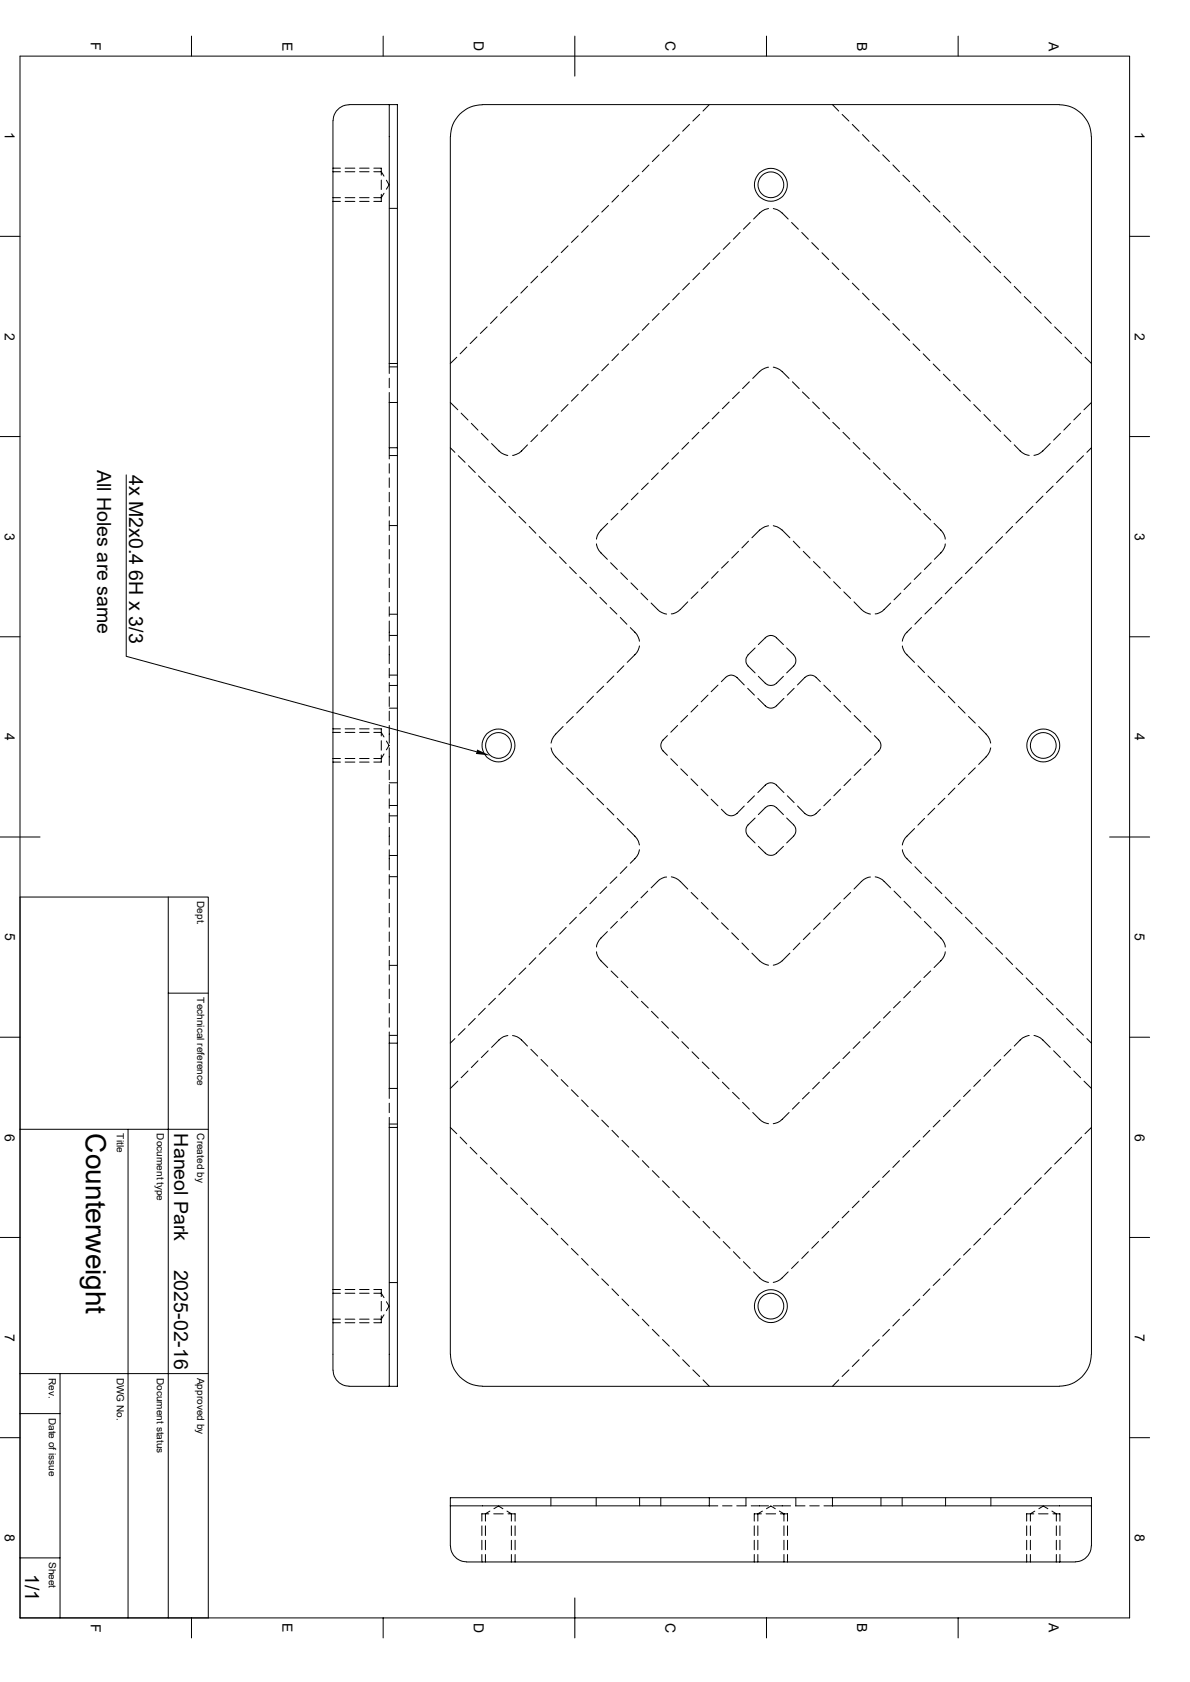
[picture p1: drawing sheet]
<svg xmlns="http://www.w3.org/2000/svg" width="297mm" height="420mm" viewBox="0 0 297 420" stroke-linecap="round" stroke-linejoin="round" font-family="sans-serif">
<g fill="none" stroke="#000" stroke-width=".25">
<path d="M5 14h276.9v390h-276.9zM47.8 9v5M95.6 9v5M143.5 9v10M191.3 9v5M239.1 9v5M97.2 26.1v67.2M112.4 34.1v304.1M164.5 38.7l-1.7 1.6M167 36.2l-1.6 1.6M169.5 33.6l-1.6 1.7M172.1 31.1l-1.7 1.7"/>
<path d="M174.6 28.6l-1.7 1.6M177 26.1l-1.5 1.6M207.8 26.1l1.5 1.6M210.2 28.6l1.7 1.6M212.7 31.1l1.7 1.7M215.3 33.6l1.6 1.7M217.8 36.2l1.7 1.6M220.3 38.7l1.7 1.6M272.4 34.1a7.9 7.9 0 0 0-8-7.9l-144-.1a8 8 0 0 0-8 8M272.4 34.1v304.1M0 59h5M83.1 42.9h1.9"/>
<path d="M83.1 49.4h1.9M83.1 42h1.9M83.1 50.3h1.9M86.1 42.9h2.5M86.1 49.4h2.5M86.1 42h2.5M86.1 50.3h2.5M89.7 42.9h2.4M89.7 49.4h2.4M89.7 42h2.4M89.7 50.3h2.4M93.3 42h1.9v1.7"/>
<path d="M93.3 42.9h1.9l.6 1.1M95.2 45v2.3M95.2 48.5v1.8h-1.9M95.8 48.3l-.6 1.1h-1.9M96.4 45l.7 1.1-.7 1.1M97.2 52h2M144.3 58.9l-1.7 1.6M146.8 56.3l-1.6 1.7M149.4 53.8l-1.7 1.7M151.9 51.3l-1.7 1.7M154.4 48.8l-1.7 1.7M156.9 46.2l-1.7 1.7"/>
<path d="M159.5 43.7l-1.7 1.7M162 41.2l-1.7 1.7M184.7 58l-1.7 1.7M187.2 55.5l-1.7 1.7M191.8 52.1a3.9 3.9 0 0 0-2.2 1.1l-1.5 1.5M193 52.1a3.9 3.9 0 0 1 2.2 1.1l1.5 1.5M197.6 55.5l1.7 1.7M200.1 58l1.7 1.7M222.8 41.2l1.7 1.7M225.3 43.7l1.7 1.7M227.9 46.2l1.7 1.7M230.4 48.8l1.7 1.7"/>
<path d="M232.9 51.3l1.7 1.7M235.5 53.8l1.7 1.7M238 56.3l1.6 1.7M240.5 58.9l1.7 1.6M281.9 59h5M124.1 79.1l-1.7 1.7M126.6 76.5l-1.7 1.7M129.2 74l-1.7 1.7M131.7 71.5l-1.7 1.7M134.2 69l-1.7 1.7M136.7 66.5l-1.7 1.6M139.2 63.9l-1.6 1.7"/>
<path d="M141.8 61.4l-1.7 1.7M164.5 78.3l-1.7 1.7M167 75.7l-1.6 1.7M169.5 73.2l-1.6 1.7M172.1 70.7l-1.7 1.7M174.6 68.2l-1.7 1.6M177.1 65.6l-1.6 1.7M179.7 63.1l-1.7 1.7M182.2 60.6l-1.7 1.7M202.6 60.6l1.7 1.7M205.1 63.1l1.7 1.7M207.7 65.6l1.6 1.7"/>
<path d="M210.2 68.2l1.7 1.6M212.7 70.7l1.7 1.7M215.3 73.2l1.6 1.7M217.8 75.7l1.7 1.7M220.3 78.3l1.7 1.7M243 61.4l1.7 1.7M245.6 63.9l1.6 1.7M248.1 66.5l1.7 1.6M250.6 69l1.7 1.7M253.2 71.5l1.6 1.7M255.7 74l1.6 1.7M258.2 76.5l1.7 1.7"/>
<path d="M260.7 79.1l1.7 1.7M97.2 91.6h2M97.2 94.4v2.4M97.2 98v16.6M97.2 90.8h2M114 89.2l-1.6 1.6M116.5 86.7l-1.6 1.6M119 84.1l-1.7 1.7M121.6 81.6l-1.7 1.7M144.3 98.5l-1.7 1.7M146.8 95.9l-1.6 1.7M149.4 93.4l-1.7 1.7"/>
<path d="M151.9 90.9l-1.7 1.7M154.4 88.3l-1.7 1.7M156.9 85.9l-1.7 1.6M159.5 83.3l-1.7 1.7M162 80.8l-1.7 1.7M184.5 97.9l-1.7 1.6M187 95.3l-1.7 1.7M191.8 91.7a4.1 4.1 0 0 0-2.2 1.1l-1.7 1.7M193 91.7a4.1 4.1 0 0 1 2.2 1.1l1.7 1.7M197.8 95.3l1.7 1.7M200.3 97.9l1.7 1.6M222.8 80.8l1.7 1.7"/>
<path d="M225.3 83.3l1.7 1.7M227.9 85.9l1.7 1.6M230.4 88.3l1.7 1.7M232.9 90.9l1.7 1.7M235.5 93.4l1.7 1.7M238 95.9l1.6 1.7M240.5 98.5l1.7 1.7M263.2 81.6l1.7 1.7M265.8 84.1l1.7 1.7M268.3 86.7l1.7 1.6M270.8 89.2l1.6 1.6M0 109h5"/>
<path d="M31.5 118.6v45.3l87.4 23.8M97.2 113.7h2M97.2 100.5h2v11.3M97.2 115.8v2.4M97.2 119.3v2.4M97.2 111.8h2M99.2 111.8v234.4h-12.1M99.2 100.5v-74.4h-12.1a4.4 4.4 0 0 0-4 5.2v309.7a4.3 4.3 0 0 0 4 5.1M112.4 111.8l1.1 1.1M112.4 100.5l1.9 1.8M114.4 113.8l1.7 1.6M115.1 103.2l1.7 1.7"/>
<path d="M116.9 116.3l1.7 1.7M117.6 105.7l1.7 1.7M119.4 118.8l1.7 1.7M120.1 108.2l1.7 1.7M122.7 110.7a6.6 6.6 0 0 0 3.9 3h.1M131.7 111.1a5.5 5.5 0 0 1-3.8 2.6M134.2 108.6l-1.7 1.7M136.7 106l-1.7 1.7M139.2 103.5l-1.6 1.7M141.8 101l-1.7 1.7M164.3 118.1l-1.7 1.7M166.8 115.5l-1.7 1.7"/>
<path d="M169.4 113l-1.7 1.7M171.9 110.5l-1.7 1.7M174.4 107.9l-1.7 1.7M177 105.5l-1.7 1.6M179.5 102.9l-1.7 1.7M182 100.4l-1.7 1.7M202.8 100.4l1.7 1.7M205.4 102.9l1.7 1.7M207.9 105.5l1.6 1.6M210.4 107.9l1.7 1.7M212.9 110.5l1.7 1.7M215.4 113l1.7 1.7"/>
<path d="M218 115.5l1.7 1.7M220.5 118.1l1.7 1.7M243 101l1.7 1.7M245.6 103.5l1.6 1.7M248.1 106l1.7 1.7M250.6 108.6l1.7 1.7M253.2 111.1a5.8 5.8 0 0 0 3.7 2.6M262.1 110.7a7.1 7.1 0 0 1-3.6 2.9l-.4 .1M264.7 108.2l-1.7 1.7M265.4 118.8l-1.7 1.7M267.2 105.7l-1.7 1.7M267.9 116.3l-1.7 1.7"/>
<path d="M269.7 103.2l-1.7 1.7M270.4 113.8l-1.7 1.6M272.4 111.8l-1.1 1.1M272.4 100.5l-1.8 1.8M281.9 109h5M97.2 131.2h2M97.2 122.9v2.4M97.2 126.5v2.4M97.2 130v2.5M97.2 133.6v2.4M97.2 137.2v2.4M122 121.4l1.7 1.6"/>
<path d="M124.5 123.9l1.7 1.7M127 126.4l1.7 1.7M129.5 128.9l1.7 1.7M132.1 131.4l1.6 1.7M134.6 134l1.7 1.7M137.1 136.5l1.7 1.7M139.7 139l1.6 1.7M148.9 135.8a3.4 3.4 0 0 0 1.1 2.2l1.6 1.7M151.7 130.7a6.1 6.1 0 0 0-2.8 3.9M154.2 128.2l-1.7 1.6M156.7 125.6l-1.7 1.7M159.3 123.1l-1.7 1.7"/>
<path d="M161.8 120.6l-1.7 1.7M184.3 137.7l-1.7 1.7M186.8 135.1l-1.6 1.7M191.8 131.3a4.1 4.1 0 0 0-2.2 1.1l-1.9 1.9M193 131.3a4.1 4.1 0 0 1 2.2 1.1l1.9 1.9M198 135.1l1.6 1.7M200.5 137.7l1.7 1.7M223 120.6l1.7 1.7M225.6 123.1l1.6 1.7M228.1 125.6l1.7 1.7M230.6 128.2l1.7 1.6M233.1 130.7a6.1 6.1 0 0 1 2.8 3.9"/>
<path d="M235.9 135.8a3.6 3.6 0 0 1-1.1 2.2l-1.6 1.7M245.2 139l-1.7 1.7M247.7 136.5l-1.7 1.7M250.2 134l-1.7 1.7M252.7 131.4l-1.6 1.7M255.3 128.9l-1.7 1.7M257.8 126.4l-1.7 1.7M260.3 123.9l-1.7 1.7M262.8 121.4l-1.6 1.6M0 159h5M97.2 158.7h2M97.2 153.4h2"/>
<path d="M97.2 155.1v5M97.2 140.8v2.4M97.2 144.4v2.3M97.2 147.9v2.4M97.2 151.5v2.4M142.2 141.6l1.6 1.7M144.7 144.1l1.7 1.7M147.2 146.6l1.7 1.7M149.7 149.1l1.7 1.7M152.3 151.7l1.7 1.6M152.4 140.5l1.7 1.7M154.8 154.2l1.7 1.7"/>
<path d="M154.9 143l1.7 1.7M157.3 156.7a5.2 5.2 0 0 1 2.3 3.4M157.5 145.5l1.7 1.7M160 148.1l1.7 1.7M162.5 150.6a6 6 0 0 0 3.9 2.7M171.7 150.3a7.1 7.1 0 0 1-3.7 2.9l-.4 .1M174.2 147.8l-1.7 1.6M176.7 145.2l-1.7 1.7M179.2 142.7l-1.6 1.7M181.8 140.2l-1.7 1.7M203 140.2l1.7 1.7M205.6 142.7l1.6 1.7"/>
<path d="M208.1 145.2l1.7 1.7M210.6 147.8l1.7 1.6M213.1 150.3a7.1 7.1 0 0 0 3.7 2.9l.5 .1M222.3 150.6a5.7 5.7 0 0 1-3.9 2.7M224.8 148.1l-1.7 1.7M227.3 145.5l-1.7 1.7M227.5 156.7a5.2 5.2 0 0 0-2.3 3.4M229.9 143l-1.7 1.7M230 154.2l-1.7 1.7M232.4 140.5l-1.7 1.7M232.5 151.7l-1.7 1.6M235.1 149.1l-1.7 1.7"/>
<path d="M237.6 146.6l-1.7 1.7M240.1 144.1l-1.7 1.7M242.7 141.6l-1.7 1.7M281.9 159h5M97.2 171.2h2M97.2 168.6h2M97.2 176.8h2M97.2 161.3v4.4M97.2 166.9v2.3M97.2 170.4v2.4M97.2 174v2.4M97.2 177.6v2.4"/>
<path d="M143.1 178.9l-1.7 1.7M145.6 176.4l-1.7 1.7M148.1 173.8l-1.6 1.7M150.7 171.3l-1.7 1.7M153.2 168.8l-1.7 1.7M155.7 166.2l-1.6 1.7M159.6 161.3a3.8 3.8 0 0 1-1.1 2.2l-2 1.9M171.6 178.6l-1.7 1.7M174.2 176.1l-1.7 1.7M176.7 173.6l-1.7 1.7M179.2 171.1l-1.7 1.6M180 170.2a3.8 3.8 0 0 1 2-1.5l.7-.1 .9 .4 2.2 2"/>
<path d="M186.6 171.9l1.7 1.7M188.5 161.8l-1.8 1.7a2.1 2.1 0 0 0 0 2.8l1.8 1.7M189.1 174.4l1.9 1.8a1.94 1.94 0 0 0 2.8 0l1.9-1.8M189.3 168.9l1.7 1.7a2.05 2.05 0 0 0 2.8 0l1.7-1.7M189.3 161l1.7-1.7a1.94 1.94 0 0 1 2.8 0l1.7 1.7M196.3 161.8l1.8 1.7a2.09 2.09 0 0 1 0 2.8l-1.8 1.7M198.2 171.9l-1.7 1.7M204.8 170.2a3.3 3.3 0 0 0-2.5-1.6l-.8 .1-.6 .5-1.8 1.8M205.6 171.1l1.7 1.6M208.1 173.6l1.7 1.7M210.7 176.1l1.6 1.7M213.2 178.6l1.7 1.7"/>
<path d="M225.2 161.3a3.8 3.8 0 0 0 1.2 2.2l1.9 1.9M229.1 166.2l1.7 1.7M231.6 168.8l1.7 1.7M234.1 171.3l1.7 1.7M236.7 173.8l1.6 1.7M239.2 176.4l1.7 1.7M241.7 178.9l1.7 1.7M83.1 182.9h1.9M83.1 189.4h1.9M83.1 182h1.9M83.1 190.3h1.9M86.1 182.9h2.5"/>
<path d="M86.1 189.4h2.5M86.1 182h2.5M86.1 190.3h2.5M89.7 182.9h2.4M89.7 189.4h2.4M89.7 182h2.4M89.7 190.3h2.4M93.3 182h1.9v1.8M93.3 182.9h1.9l.6 1.1M95.2 185v2.3M95.2 188.5v1.8h-1.9M95.8 188.3l-.6 1.1h-1.9"/>
<path d="M96.4 185l.7 1.1-.7 1.1M97.2 195.5h2M97.2 181.1v4.4M97.2 186.7v4.4M97.2 192.3v2.4M97.2 195.9v2.4M97.2 199.5v2.3M137.5 186.7a3.9 3.9 0 0 0 1.2 2.3l1.8 1.9M140.5 181.4a7 7 0 0 0-2.9 4l-.1 .1M141.4 191.7l1.7 1.7M143.9 194.2l1.7 1.7M146.5 196.8l1.6 1.7"/>
<path d="M149 199.3l1.7 1.7M166.6 183.7a3.3 3.3 0 0 0-1.7 2.4l.1 .4a3.5 3.5 0 0 0 1.6 2.1M167.4 189.4l1.7 1.7M169.1 181.1l-1.7 1.7M169.9 192l1.7 1.6M172.5 194.5l1.7 1.7M175 197l1.7 1.7M177.5 199.6l1.7 1.6M188.3 198.7l-1.7 1.7M189.1 197.9l1.9-1.9a1.94 1.94 0 0 1 2.8 0l1.9 1.9M196.5 198.7l1.7 1.7M207.3 199.6l-1.7 1.6"/>
<path d="M209.8 197l-1.7 1.7M212.3 194.5l-1.6 1.7M214.9 192l-1.7 1.6M215.7 181.1l1.7 1.7M217.4 189.4l-1.7 1.7M218.2 183.7a3.3 3.3 0 0 1 1.7 2.4l-.1 .4a3.5 3.5 0 0 1-1.6 2.1M235.8 199.3l-1.7 1.7M238.3 196.8l-1.6 1.7M240.9 194.2l-1.7 1.7M243.4 191.7l-1.7 1.7M244.3 181.4a7 7 0 0 1 2.9 4l.1 .1M247.3 186.7a3.9 3.9 0 0 1-1.2 2.3l-1.8 1.9"/>
<path d="M0 209h10M97.2 213.6h2M97.2 201.1h2M97.2 203.7h2M97.2 218.9h2M97.2 206.6v4.4M97.2 212.2v5M97.2 203v2.4M97.2 218.4v2.4M151.5 201.8l1.7 1.7M154 218.9l-1.7 1.7M154.1 204.3l1.6 1.7"/>
<path d="M156.5 216.4l-1.7 1.7M156.5 206.9a6.7 6.7 0 0 1 3.1 3.9v.2M159.6 212.2a3.6 3.6 0 0 1-1.1 2.2l-1.2 1.2M166.4 219a3.6 3.6 0 0 0-2.3 1.1l-1.6 1.6M167.6 218.9a4.1 4.1 0 0 1 2.2 1.2l1.9 1.9M185.8 201.3l-1.9 1.8a1.99 1.99 0 0 1-2.8 0l-1.1-1M188.5 204.3l-1.8 1.7a2.08 2.08 0 0 0 0 2.8l1.8 1.7M189.3 211.3l1.7 1.7a2.03 2.03 0 0 0 2.8 0l1.7-1.7M189.3 203.4l1.7-1.7a2.05 2.05 0 0 1 2.8 0l1.7 1.7M196.3 204.3l1.8 1.7a2.08 2.08 0 0 1 0 2.8l-1.8 1.7M199.1 201.3l1.8 1.8a1.98 1.98 0 0 0 2.8 0l1.1-1M217.3 219a3.6 3.6 0 0 0-2.3 1.1l-1.9 1.9"/>
<path d="M218.4 218.9a4.1 4.1 0 0 1 2.3 1.2l1.6 1.6M225.2 212.2a5.2 5.2 0 0 0 2.3 3.4M228.3 206.9a7.1 7.1 0 0 0-3 3.7l-.1 .4M228.3 216.4l1.7 1.7M230.8 204.3l-1.7 1.7M230.8 218.9l1.7 1.7M233.3 201.8l-1.7 1.7M276.9 209h10M5 224h47v180M42 224v180M97.2 222v2.4M97.2 225.6v2.3"/>
<path d="M97.2 229.1v2.4M97.2 232.7v2.4M97.2 236.3v2.3M97.2 239.8v2.4M133.7 239.1l-1.6 1.7M136.3 236.6l-1.7 1.7M138.8 234.1l-1.7 1.7M141.3 231.6l-1.6 1.7M143.8 229l-1.6 1.7M146.4 226.5l-1.7 1.7M148.9 237.7a3.6 3.6 0 0 0 1.1 2.2l1.7 1.7M148.9 224l-1.7 1.7"/>
<path d="M151.4 221.4l-1.7 1.7M151.6 232.6a6 6 0 0 0-2.7 3.9M154.1 230.1l-1.7 1.7M156.6 227.6l-1.7 1.7M159.2 225l-1.7 1.7M161.7 222.5l-1.7 1.7M172.5 222.8l1.7 1.7M175 225.3l1.7 1.7M177.6 227.9l1.6 1.7M180.1 230.4l1.7 1.7M182.6 232.9l1.7 1.7M185.2 235.5l1.6 1.7"/>
<path d="M187.7 238a7.5 7.5 0 0 0 3.7 2.9l.4 .1M197.1 238a7.5 7.5 0 0 1-3.7 2.9l-.4 .1M199.6 235.5l-1.6 1.7M202.2 232.9l-1.7 1.7M204.7 230.4l-1.7 1.7M207.2 227.9l-1.6 1.7M209.8 225.3l-1.7 1.7M212.3 222.8l-1.7 1.7M223.1 222.5l1.7 1.7M225.6 225l1.7 1.7M228.2 227.6l1.7 1.7M230.7 230.1l1.7 1.7"/>
<path d="M233.2 232.6a6 6 0 0 1 2.7 3.9M233.4 221.4l1.7 1.7M235.9 237.7a3.6 3.6 0 0 1-1.1 2.2l-1.7 1.7M235.9 224l1.7 1.7M238.4 226.5l1.7 1.7M241 229l1.7 1.7M243.5 231.6l1.7 1.7M246 234.1l1.7 1.7M248.5 236.6l1.7 1.7M251.1 239.1l1.6 1.7M0 259h5M42 248h10"/>
<path d="M97.2 241h2M97.2 258.5h2M97.2 243.4v2.4M97.2 247v2.3M97.2 250.6v2.3M97.2 254.1v2.4M97.2 257.7v16.6M113.5 259.3l-1.1 1.2M116.1 256.8l-1.7 1.7M118.6 254.3l-1.7 1.7M121.1 251.8l-1.7 1.6M123.7 249.3l-1.7 1.6"/>
<path d="M126.2 246.7l-1.7 1.7M126.7 258.6a3.4 3.4 0 0 0-2.2 1.1l-1.8 1.8M127.9 258.6a3.6 3.6 0 0 1 2.3 1.1l1.5 1.5M128.7 244.2l-1.7 1.7M131.2 241.7l-1.7 1.6M152.5 242.4l1.7 1.7M155 244.9l1.7 1.7M157.6 247.5l1.7 1.7M160.1 250l1.7 1.7M162.6 252.5l1.7 1.7M165.1 255.1l1.7 1.7M167.7 257.6l1.7 1.6"/>
<path d="M217.1 257.6l-1.7 1.6M219.7 255.1l-1.7 1.7M222.2 252.5l-1.7 1.7M224.7 250l-1.7 1.7M227.2 247.5l-1.6 1.7M229.8 244.9l-1.7 1.7M232.3 242.4l-1.7 1.7M253.6 241.7l1.7 1.6M256.1 244.2l1.7 1.7M256.9 258.6a5.4 5.4 0 0 0-3.7 2.6M258.1 258.6a3.9 3.9 0 0 1 2.2 1.1l1.8 1.8M258.6 246.7l1.7 1.7"/>
<path d="M261.2 249.3l1.6 1.6M263.7 251.8l1.7 1.6M266.2 254.3l1.7 1.7M268.7 256.8l1.7 1.7M271.3 259.3l1.1 1.2M281.9 259h5M97.2 279v67.2M97.2 275.5v2.3M97.2 271.8h2M97.2 260.5h2M114.3 270l-1.9 1.8M116.8 267.4l-1.7 1.7"/>
<path d="M119.3 264.9l-1.7 1.7M121.8 262.4l-1.7 1.7M132.5 262l1.7 1.7M135 264.5l1.7 1.7M137.6 267.1l1.6 1.7M140.1 269.6l1.7 1.7M142.6 272.1l1.7 1.7M145.2 274.7l1.6 1.7M147.7 277.2l1.7 1.6M150.2 279.7l1.7 1.7M170.2 260.1l1.7 1.7M172.7 262.6l1.7 1.7"/>
<path d="M175.3 265.2l1.7 1.6M177.8 267.7l1.7 1.7M180.3 270.2l1.7 1.7M182.8 272.8l1.7 1.6M185.3 275.3l1.7 1.6M187.9 277.8a6.1 6.1 0 0 0 3.9 2.8M196.9 277.8a6.1 6.1 0 0 1-3.9 2.8M199.5 275.3l-1.7 1.6M202 272.8l-1.7 1.6M204.5 270.2l-1.7 1.7M207.1 267.7l-1.7 1.7M209.5 265.2l-1.6 1.6"/>
<path d="M212.1 262.6l-1.7 1.7M214.6 260.1l-1.7 1.7M234.6 279.7l-1.7 1.7M237.2 277.2l-1.7 1.6M239.6 274.7l-1.6 1.7M242.2 272.1l-1.7 1.7M244.7 269.6l-1.7 1.7M247.2 267.1l-1.6 1.7M249.8 264.5l-1.7 1.7M252.3 262l-1.7 1.7M263 262.4l1.7 1.7M265.5 264.9l1.7 1.7"/>
<path d="M268 267.4l1.7 1.7M270.6 270l1.8 1.8M5 282h47M32 282v122M97.2 280.7h2M97.2 281.5h2M112.4 281.5l1.6 1.6M114.9 283.9l1.6 1.7M117.3 286.5l1.7 1.7M119.9 289l1.7 1.7M122.4 291.5l1.7 1.7M124.9 294l1.7 1.7"/>
<path d="M127.5 296.6l1.7 1.6M130 299.1l1.7 1.7M152.7 282.2l1.7 1.7M155.2 284.7l1.7 1.7M157.8 287.3l1.7 1.7M160.3 289.8l1.7 1.7M162.8 292.3l1.7 1.7M165.4 294.9l1.6 1.6M167.9 297.4l1.6 1.7M170.4 299.9l1.7 1.7M214.4 299.9l-1.7 1.7M216.9 297.4l-1.6 1.7"/>
<path d="M219.5 294.9l-1.7 1.6M222 292.3l-1.7 1.7M224.5 289.8l-1.7 1.7M227 287.3l-1.7 1.7M229.6 284.7l-1.7 1.7M232.1 282.2l-1.7 1.7M254.8 299.1l-1.6 1.7M257.3 296.6l-1.6 1.6M259.9 294l-1.7 1.7M262.4 291.5l-1.7 1.7M264.9 289l-1.7 1.7M267.5 286.5l-1.7 1.7"/>
<path d="M270 283.9l-1.7 1.7M272.4 281.5l-1.6 1.6M0 309h5M132.5 301.6l1.7 1.7M135 304.2l1.7 1.6M137.6 306.7l1.6 1.7M140.1 309.2l1.7 1.7M142.6 311.7l1.7 1.7M145.2 314.2l1.6 1.7M147.7 316.8l1.7 1.7M150.2 319.3l1.7 1.7M172.9 302.4l1.7 1.7"/>
<path d="M175.5 305l1.6 1.7M178 307.5l1.7 1.7M180.5 310l1.7 1.7M183 312.5l1.7 1.7M185.5 315l1.7 1.7M188.1 317.6a6.1 6.1 0 0 0 3.7 2.6M196.7 317.6a6.1 6.1 0 0 1-3.7 2.6M199.3 315l-1.7 1.7M201.8 312.5l-1.7 1.7M204.3 310l-1.7 1.7M206.8 307.5l-1.7 1.7M209.3 305l-1.6 1.7"/>
<path d="M211.9 302.4l-1.7 1.7M234.6 319.3l-1.7 1.7M237.2 316.8l-1.7 1.7M239.6 314.2l-1.6 1.7M242.2 311.7l-1.7 1.7M244.7 309.2l-1.7 1.7M247.2 306.7l-1.6 1.7M249.8 304.2l-1.7 1.6M252.3 301.6l-1.7 1.7M281.9 309h5M83.1 322.9h1.9M83.1 329.4h1.9"/>
<path d="M83.1 322h1.9M83.1 330.3h1.9M86.1 322.9h2.5M86.1 329.4h2.5M86.1 322h2.5M86.1 330.3h2.5M89.7 322.9h2.4M89.7 329.4h2.4M89.7 322h2.4M89.7 330.3h2.4M93.3 322h1.9v1.8M93.3 322.9h1.9l.6 1.1"/>
<path d="M95.2 325v2.3M95.2 328.5v1.8h-1.9M95.8 328.3l-.6 1.1h-1.9M96.4 325l.7 1.1-.7 1.2M97.2 320.3h2M112.4 338.2a7.9 7.9 0 0 0 8 7.9M152.7 321.8l1.7 1.7M155.2 324.4l1.7 1.7M157.8 326.9l1.7 1.6M160.3 329.4l1.7 1.7M162.8 331.9l1.7 1.7M165.4 334.5l1.6 1.6"/>
<path d="M167.9 337l1.6 1.7M170.4 339.5l1.7 1.7M214.4 339.5l-1.7 1.7M216.9 337l-1.6 1.7M219.5 334.5l-1.7 1.6M222 331.9l-1.7 1.7M224.5 329.4l-1.7 1.7M227 326.9l-1.7 1.6M229.6 324.4l-1.7 1.7M232.1 321.8l-1.7 1.7M272.4 338.2a7.9 7.9 0 0 1-8 7.9M0 359h5"/>
<path d="M5 353h10M5 343h47M15 343v61M120.4 346.2h144M172.9 342.1l1.7 1.6M175.5 344.6l1.5 1.6M209.3 344.6l-1.5 1.6M211.9 342.1l-1.7 1.6M281.9 359h5M112.4 376h66.8M122 378h-1.7v1.8M122.3 377.3l-1.1 .7v1.8"/>
<path d="M123.2 378h2.4M123.3 376.7l1.1-.7 1.1 .7M126.5 377.3l1.1 .7v1.8M126.8 378h1.8v1.8M137.5 374v2M148.8 374v2M159.6 374v2M164.9 374v2M177 374v2M180.3 376h2.4M183.9 376h2.4M186.2 374v2"/>
<path d="M187.5 376h4.3M190 378h-1.7v1.8M190.3 377.3l-1.2 .7v1.8M191.2 378h2.4M191.3 376.7l1.1-.7 1.1 .7M193 376h4.3M194.5 377.3l1.2 .7v1.8M194.8 378h1.8v1.8M198.5 376h2.4M198.6 374v2M202.1 376h2.4M205.7 376h66.7"/>
<path d="M207.8 374v2M219.9 374v2M225.2 374v2M236 374v2M247.3 374v2M258 378h-1.8v1.8M258.3 377.3l-1.1 .7v1.8M259.2 378h2.4M259.3 376.7l1.1-.7 1.1 .7M262.6 377.3l1.1 .7v1.8M262.8 378h1.7v1.8M5 389h10"/>
<path d="M112.4 386v-12h160v12M112.4 386a4 4 0 0 0 4 4M116.4 390h152M120.3 381v2.4M120.3 384.6v2.4M120.3 388.2v1.8M121.2 381v2.4M121.2 384.6v2.4M121.2 388.2v1.8M127.6 381v2.4M127.6 384.6v2.4M127.6 388.2v1.8"/>
<path d="M128.6 381v2.4M128.6 384.6v2.4M128.6 388.2v1.8M143.5 399v10M188.3 381v2.4M188.3 384.6v2.4M188.3 388.2v1.8M189.1 381v2.4M189.1 384.6v2.4M189.1 388.2v1.8M195.7 381v2.4M195.7 384.6v2.4"/>
<path d="M195.7 388.2v1.8M196.6 381v2.4M196.6 384.6v2.4M196.6 388.2v1.8M256.2 381v2.4M256.2 384.6v2.4M256.2 388.2v1.8M257.2 381v2.4M257.2 384.6v2.4M257.2 388.2v1.8M263.7 381v2.4M263.7 384.6v2.4"/>
<path d="M263.7 388.2v1.8M264.5 381v2.4M264.5 384.6v2.4M264.5 388.2v1.8M272.4 386a4 4 0 0 1-4 4M47.8 404v5M95.6 404v5M191.3 404v5M239.1 404v5"/>
<circle cx="192.4" cy="46.2" r="4.1"/>
<circle cx="192.4" cy="46.1" r="3.2"/>
<circle cx="124.4" cy="186.2" r="4.1"/>
<circle cx="124.4" cy="186.1" r="3.2"/>
<circle cx="260.4" cy="186.2" r="4.1"/>
<circle cx="260.4" cy="186.1" r="3.2"/>
<circle cx="192.4" cy="326.1" r="4.1"/>
<circle cx="192.4" cy="326.1" r="3.2"/>
</g>
<path d="M119.1 187.2l3.2 1.4-3.5-.3z" fill="#000"/>
<text font-size="7" x="21.5" y="283" transform="rotate(90 21.5 283)">Counterweight</text>
<g font-size="4.9">
<text x="24.3" y="117.3" transform="rotate(90 24.3 117.3)">All Holes are same</text>
<text x="32.2" y="118.6" transform="rotate(90 32.2 118.6)">4x M2x0.4 6H x 3/3</text>
<text x="43.5" y="283" transform="rotate(90 43.5 283)">Haneol Park</text>
<text x="43.5" y="317" transform="rotate(90 43.5 317)">2025-02-16</text>
<text x="6.3" y="393.1" transform="rotate(90 6.3 393.1)">1/1</text>
</g>
<g font-size="3.5">
<text x="22.6" y="10.5" transform="rotate(90 22.6 10.5)">F</text>
<text x="70.5" y="10.4" transform="rotate(90 70.5 10.4)">E</text>
<text x="118.3" y="10.2" transform="rotate(90 118.3 10.2)">D</text>
<text x="166.1" y="10.2" transform="rotate(90 166.1 10.2)">C</text>
<text x="214" y="10.4" transform="rotate(90 214 10.4)">B</text>
<text x="261.8" y="10.4" transform="rotate(90 261.8 10.4)">A</text>
<text x="1.2" y="33.1" transform="rotate(90 1.2 33.1)">1</text>
<text x="283.2" y="33.1" transform="rotate(90 283.2 33.1)">1</text>
<text x="1.2" y="83" transform="rotate(90 1.2 83)">2</text>
<text x="283.2" y="83.1" transform="rotate(90 283.2 83.1)">2</text>
<text x="1.2" y="133" transform="rotate(90 1.2 133)">3</text>
<text x="283.2" y="133" transform="rotate(90 283.2 133)">3</text>
<text x="1.2" y="183.1" transform="rotate(90 1.2 183.1)">4</text>
<text x="283.2" y="183.1" transform="rotate(90 283.2 183.1)">4</text>
<text x="1.3" y="233" transform="rotate(90 1.3 233)">5</text>
<text x="283.3" y="233" transform="rotate(90 283.3 233)">5</text>
<text x="1.2" y="283" transform="rotate(90 1.2 283)">6</text>
<text x="283.2" y="283" transform="rotate(90 283.2 283)">6</text>
<text x="1.2" y="333" transform="rotate(90 1.2 333)">7</text>
<text x="283.2" y="333" transform="rotate(90 283.2 333)">7</text>
<text x="1.2" y="383" transform="rotate(90 1.2 383)">8</text>
<text x="283.2" y="383" transform="rotate(90 283.2 383)">8</text>
<text x="22.6" y="405.4" transform="rotate(90 22.6 405.4)">F</text>
<text x="70.5" y="405.3" transform="rotate(90 70.5 405.3)">E</text>
<text x="118.3" y="405.2" transform="rotate(90 118.3 405.2)">D</text>
<text x="166.1" y="405.2" transform="rotate(90 166.1 405.2)">C</text>
<text x="214" y="405.3" transform="rotate(90 214 405.3)">B</text>
<text x="261.8" y="405.3" transform="rotate(90 261.8 405.3)">A</text>
</g>
<g font-size="2.5">
<text x="49.2" y="225" transform="rotate(90 49.2 225)">Dept.</text>
<text x="49.2" y="249" transform="rotate(90 49.2 249)">Technical reference</text>
<text x="29.2" y="283" transform="rotate(90 29.2 283)">Title</text>
<text x="39.2" y="283" transform="rotate(90 39.2 283)">Document type</text>
<text x="49.2" y="283" transform="rotate(90 49.2 283)">Created by</text>
<text x="12.2" y="344" transform="rotate(90 12.2 344)">Rev.</text>
<text x="29.2" y="344" transform="rotate(90 29.2 344)">DWG No.</text>
<text x="39.2" y="344" transform="rotate(90 39.2 344)">Document status</text>
<text x="49.2" y="344" transform="rotate(90 49.2 344)">Approved by</text>
<text x="12.2" y="354" transform="rotate(90 12.2 354)">Date of issue</text>
<text x="12.2" y="390" transform="rotate(90 12.2 390)">Sheet</text>
</g>
</svg>
